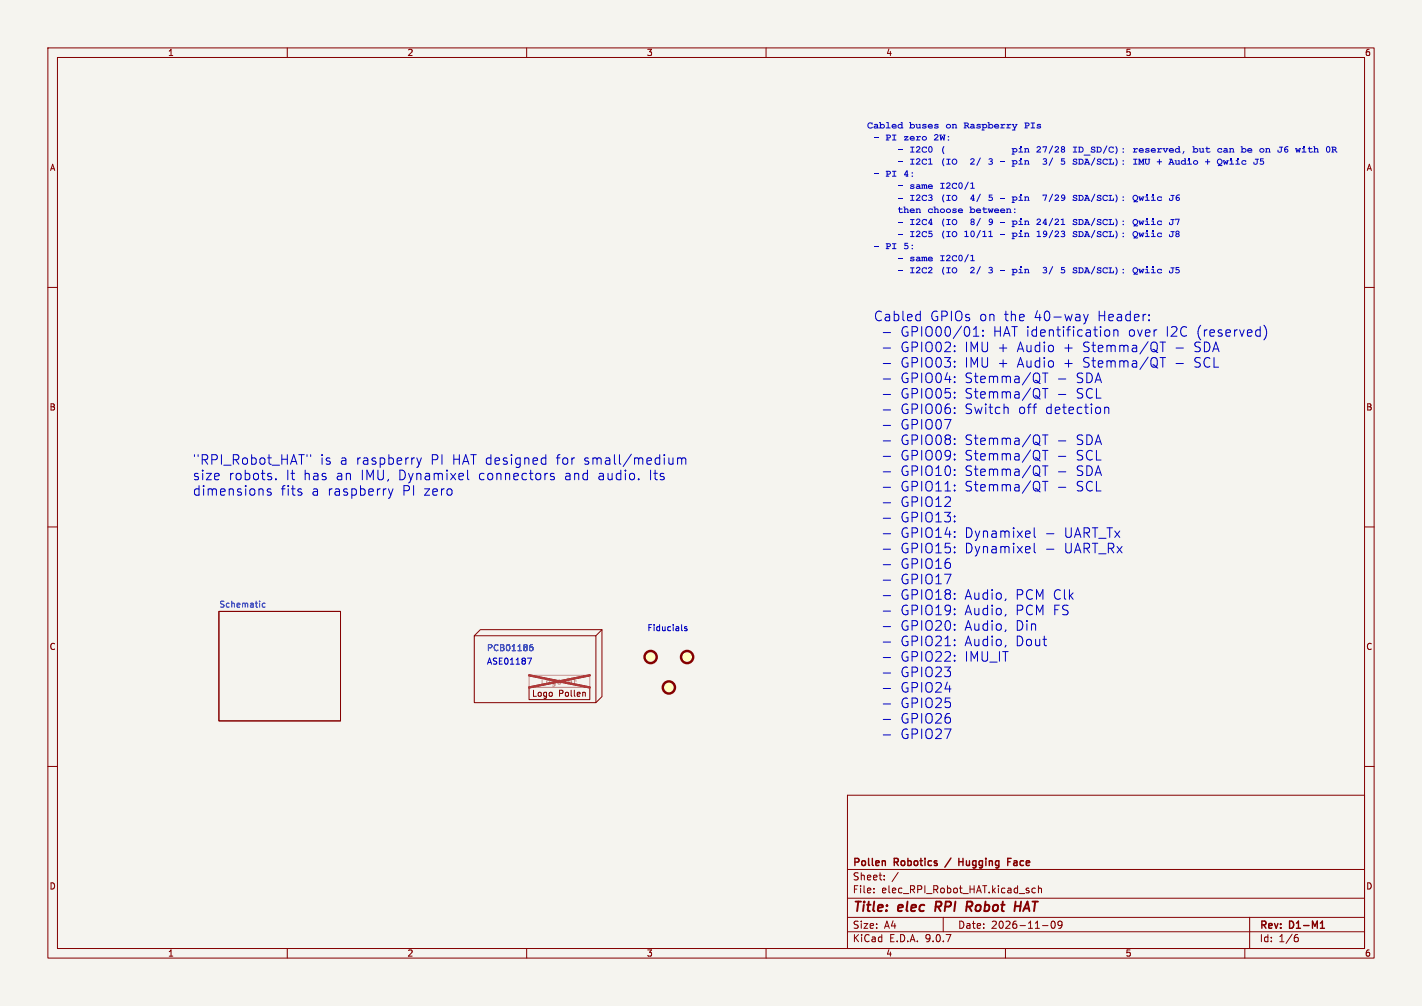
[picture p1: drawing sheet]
<svg xmlns="http://www.w3.org/2000/svg" width="297mm" height="210mm" viewBox="0 0 297 210" stroke-linecap="round" stroke-linejoin="round" font-family="sans-serif">
<path d="M0 0h297v210h-297z" fill="#f5f4ef" stroke="#f5f4ef" stroke-width=".21"/>
<g fill="none" stroke="#840000" stroke-width=".21">
<path d="M10 10h277v190h-277zM12 12h273v186h-273zM60 10v2M110 10v2M160 10v2M210 10v2M260 10v2M10 60h2M285 60h2M10 110h2M285 110h2M45.7 127.6h25.4v22.9h-25.4z"/>
<path d="M99.1 132.7h25.4v14h-25.4zM99.1 132.7l1.2-1.3h25.4v14l-1.2 1.3M125.7 131.4l-1.2 1.3M110.5 143.5h12.7v2.6h-12.7zM122.1 144.5l.2 .2v.7M10 160h2M177 166h108v32h-108zM285 160h2M60 198v2M110 198v2M160 198v2M177 194.5h108"/>
<path d="M177 191.5h108M177 187.5h108M177 181.5h108M182.5 186.3v.1M182.5 185.5v.1M184.7 183.6v.1M184.7 182.8v.1M187.6 182.1l-1.3 2M197 191.5v3M210 198v2M216.2 185.5l-.4-.1-.3 .3 .2 .6h.5M216.9 185.5l.2-.1 .4 .1v.9"/>
<path d="M216.9 184.9v1.5M217.7 193.2h1.2M219.7 192.4l.2-.1a.8 .8 0 0 1 .5 .7 .8 .8 0 0 1-.5 .8l-.2-.1-.2-.5zM221.8 192.9l-.3 .3h-.3l-.2-.3 .1-.5 .4-.1 .2 .1a.99 .99 0 0 1-.3 1.4h-.3M260 198v2M261 191.5v6.5M270.6 195.7h.4l.2 .3-.1 .5-.5 .1M271 195.1l-.4 .1"/>
</g>
<path d="M184.8 179.8l.1 .9M198.6 179.1l-1.3 1.9M200.3 179.2v1.5M200.3 179.9h.8M210.5 179.9h.5M210.5 179.2h.7M211.8 180.2v.4M275.8 193.8h.8M275.9 192.6l.3-.3v1.5" fill="none" stroke="#840000" stroke-width=".3"/>
<path d="M195.6 188.2l-.3 2M202 188.2h.8M202.4 189.3l.5 .9M202.9 189.2l-1 .1M212 189.2h1.1M213.3 188.2l-.3 2" fill="none" stroke="#840000" stroke-width=".4"/>
<path d="M55.4 126l-.4-.1-.2 .3 .1 .5h.5M110.7 135.2l.4-.2 .2 .3-.1 .5-.5-.1M111.2 134.6h-.4l-.1 .3" fill="none" stroke="#006464" stroke-width=".21"/>
<g fill="#ffffc2" stroke="#ffffc2" stroke-width=".21">
<circle cx="143.5" cy="137.2" r="1.27"/>
<circle cx="139.7" cy="143.5" r="1.27"/>
<circle cx="135.9" cy="137.2" r="1.27"/>
</g>
<g fill="none" stroke="#840000" stroke-width=".51">
<circle cx="135.9" cy="137.2" r="1.27"/>
<circle cx="143.5" cy="137.2" r="1.27"/>
<circle cx="139.7" cy="143.5" r="1.27"/>
</g>
<path d="M110.5 141h12.7v2.5h-12.7z" fill="none" stroke="#9c9b98" stroke-width=".21"/>
<path d="M110.5 141l12.7 2.5M123.2 141l-12.7 2.5" fill="none" stroke="#e12e31" stroke-width=".46"/>
<g fill="none" stroke="#0000c2" stroke-width=".21">
<path d="M184.5 69.4h1.5M184.5 72.7h1.5M184.5 75.9h1.5M184.5 79.1h1.5M192 65.6l.2 .1M192.2 65v2M192.2 66.9l-.2 .1M203.3 70.2h1.1M203.5 68.7l.4-.5v2M205.3 70v.2M205.3 68.9v.2M218.3 77.9v2"/>
<path d="M221.1 79.1h1.5M226.3 65.6l.5 1.4M226.8 67l-.2 .4M227.3 65.6l-.5 1.4M230.8 69a.54 .54 0 0 1 .6-.2 .54 .54 0 0 1 .4 .4v.6a.54 .54 0 0 1-.5 .4 .54 .54 0 0 1-.6-.4zM232.6 69a.5 .5 0 0 1 .9 .1v1.1M232.6 68.9v1.3M240 66.8v.2M240 65.7v.2M242.3 71.4h1.1M242.3 74.6h1.1M242.9 71.4v2"/>
<path d="M242.9 74.6v2.1M264 67.9a2.3 2.3 0 0 1 0 3.1M184.5 82.3h1.5M184.5 85.6h1.5M184.5 88.8h1.5M184.5 92h1.5M184.5 95.3h1.5M184.5 98.5h1.5M210.5 85.1l.1 1.2M217.7 81.1h1.2M217.7 90.8h1.2M217.7 94h1.2"/>
<path d="M217.7 97.3h1.2M218.3 81.1v2M218.3 90.8v2M218.3 94v2M218.3 97.3v2M221.1 82.3h1.5M221.1 92h1.5M221.1 95.3h1.5M221.1 98.5h1.5M230.7 85v1.3M230.7 85.2a.5 .5 0 0 1 .9 .1v1M184.5 101.7h1.5"/>
<path d="M184.5 105h1.5M184.5 108.2h1.5M184.5 111.4h1.5M184.5 114.7h1.5M184.5 117.9h1.5M216 110.2v1.7l.3 .3M216 113.4v1.7l.3 .3M217.7 100.5h1.2M218.3 100.5v2M218.6 111.4h1.5M218.6 114.7h1.5M221.1 101.7h1.5"/>
<path d="M184.5 121.1h1.5M184.5 124.3h1.5M184.5 127.6h1.5M184.5 130.8h1.5M184.5 134h1.5M184.5 137.3h1.5M184.5 140.5h1.5M184.5 143.7h1.5M184.5 147h1.5M184.5 150.2h1.5M184.5 153.4h1.5"/>
</g>
<g fill="#0000c2">
<path d="M187.6 26l.4-.1 .3 .1-.2-.5h.4v1.1l.2 .2h-.9l-.3-.3 .2-.1a.31 .31 0 0 0 .4 .3 .31 .31 0 0 0 .1-.6 .31 .31 0 0 0-.5 .2l-.2 .1z"/>
<path d="M211.4 25.9h.4l-.1 .2 .2 .5 .3-.5-.1-.2h.4l-.6 1.1 .2 .1-.1 .1h-.6l.4-.4z"/>
<path d="M221.7 30.6a.47 .47 0 0 1 .6 0 .47 .47 0 0 1 .1 .6 .44 .44 0 0 1-.3 .7 .44 .44 0 0 1-.5-.4h.2a.25 .25 0 0 0 .3 .2 .25 .25 0 0 0 .1-.4 .25 .25 0 0 0-.4 .2h-.2l.1-.3-.1-.3h.2a.22 .22 0 0 0 .3 .2 .22 .22 0 0 0 .1-.4 .22 .22 0 0 0-.4 .1l-.2 .1z"/>
<path d="M245.5 31l.4-.1 .3 .1-.2-.4 .4-.1v1.1l.2 .2-.9 .1-.3-.4 .2-.1a.31 .31 0 0 0 .4 .3 .31 .31 0 0 0 .1-.5 .31 .31 0 0 0-.5 .1l-.2 .1z"/>
<path d="M247.1 31.6h.3l-.3 .6z"/>
<path d="M274.3 30.6l.4-.1v.5h.5l.2 .8h-.4l.1-.5-.2-.2-.2 .1 .1 .6h-.5l.2-1.1z"/>
<path d="M193.9 33.2l.5-.2v1.2h.3v.1h-.8v-.1h.3v-.9h-.3z"/>
<path d="M199 33.3a.6 .6 0 0 1 .9 .1 .6 .6 0 0 1-.4 .9 .6 .6 0 0 1-.7-.5h.2a.38 .38 0 0 0 .5 .3 .38 .38 0 0 0 .1-.7 .38 .38 0 0 0-.6 .3l-.2 .1z"/>
<path d="M202.7 38.2l.5-.1v1.1h.4v.2h-.9v-.2h.3v-.9l-.3 .1z"/>
<path d="M199 40.8a.6 .6 0 0 1 .9 .2 .6 .6 0 0 1-.4 .9 .6 .6 0 0 1-.7-.6h.2a.38 .38 0 0 0 .5 .3 .38 .38 0 0 0 .1-.6 .38 .38 0 0 0-.6 .2l-.2 .1z"/>
<path d="M221.7 40.7a.65 .65 0 0 1 .9 .5 .65 .65 0 0 1-.6 .8l-.4-.2 .5-.1 .2-.3h-.5l-.2-.4h.2a.23 .23 0 0 0 .4 .2 .23 .23 0 0 0 0-.4 .23 .23 0 0 0-.4 .2h-.2z"/>
<path d="M199 45.9a.6 .6 0 0 1 .9 .1 .6 .6 0 0 1-.4 .9 .6 .6 0 0 1-.7-.5h.2a.38 .38 0 0 0 .5 .3 .38 .38 0 0 0 .1-.7 .38 .38 0 0 0-.6 .3l-.2 .1z"/>
<path d="M221.6 45.8l.5-.2v1.2h.3v.1h-.8v-.1h.3v-.9h-.3z"/>
<path d="M199 48.4a.6 .6 0 0 1 .9 .1 .6 .6 0 0 1-.4 .9 .6 .6 0 0 1-.7-.5h.2a.38 .38 0 0 0 .5 .3 .38 .38 0 0 0 .1-.6 .38 .38 0 0 0-.6 .2l-.2 .1z"/>
<path d="M206.5 48.3l.5-.2v1.2h.3v.2h-.8v-.2h.3v-.9l-.3 .1z"/>
<path d="M221.6 48.3a.47 .47 0 0 1 .7-.1 .47 .47 0 0 1 .1 .6 .47 .47 0 0 1-.2 .7 .47 .47 0 0 1-.6-.2h.2a.28 .28 0 0 0 .5-.2 .28 .28 0 0 0-.4-.3l.1-.1a.22 .22 0 0 0 .2-.2 .22 .22 0 0 0-.1-.2 .22 .22 0 0 0-.3 .1l-.2 .1z"/>
<path d="M202.7 53.3l.5-.1v1.1l.4 .1v.1h-.9v-.1l.3-.1v-.8h-.3z"/>
<path d="M199 55.9a.6 .6 0 0 1 .9 .2 .6 .6 0 0 1-.4 .9 .6 .6 0 0 1-.7-.6h.2a.38 .38 0 0 0 .5 .4 .38 .38 0 0 0 .1-.7 .38 .38 0 0 0-.6 .2l-.2 .1z"/>
<circle cx="234.6" cy="31.1" r=".15"/>
<circle cx="234.6" cy="31.7" r=".15"/>
<circle cx="212" cy="43.7" r=".15"/>
<circle cx="212" cy="44.3" r=".15"/>
</g>
<g fill="none" stroke="#0000c2" stroke-width=".21">
<path d="M57.6 100v.2M64.1 94.9v.4M64.9 94.9v.4M87.1 95.6l.4 1.3M87.5 96.9l-.3 .6M88 95.6l-.5 1.3M97.7 98.1v1.8l.2 .3M113.4 95.6l.6 .1M114 94.9v2M114 96.8l-.6 .1M115.7 98.9l-.5-.1-.2 .3v.3l.7 .2v.5h-.7M133.4 100v.2"/>
<path d="M140.6 96.7l-.6 .2M140.6 95.6v1.3M141.5 95.8a.5 .5 0 0 1 .9 .1M141.5 95.6v1.3M142.4 95.9l.3-.3 .4 .1 .1 1.2M142.4 95.9v1M56.6 102.1l-.5-.1-.3 .3 .1 .3 .7 .2v.5h-.8M63 102.8v.5M81.1 102l.5 1.4M81.6 103.4l-.2 .5-.3 .2M82.1 102l-.5 1.4M110.2 137.4h.8l-.5 1.3"/>
<path d="M143.5 130.9l-.3-.1-.2 .2v.2l.5 .1v.3h-.5"/>
</g>
<path d="M110.7 135.2l.4-.2 .2 .3-.1 .5-.5-.1M111.2 134.6h-.4l-.1 .3" fill="none" stroke="#006464" stroke-width=".21"/>
<path d="M110.5 141l12.7 2.5M123.2 141l-12.7 2.5" fill="none" stroke="#e12e31" stroke-width=".46"/>
<g font-size="2.8" fill="#0000c2">
<text x="182.4" y="67.2">Cabled</text>
<text x="188" y="70.4">GPIO00/01:</text>
<text x="194.2" y="67.2">GPIOs on</text>
<text x="207.4" y="70.4">HAT identification</text>
<text x="209.7" y="67.2">the</text>
<text x="215.9" y="67.2">40-way</text>
<text x="229.3" y="67.2">Header:</text>
<text x="235.7" y="70.4">over</text>
<text x="243.6" y="70.4">I2C</text>
<text x="250" y="70.4">(reserved)</text>
<text x="188" y="73.7">GPIO02:</text>
<text x="188" y="76.9">GPIO03:</text>
<text x="201.5" y="73.7">IMU +</text>
<text x="201.5" y="76.9">IMU +</text>
<text x="212.5" y="73.7">Audio</text>
<text x="212.5" y="76.9">Audio</text>
<text x="222.2" y="73.7">+</text>
<text x="222.2" y="76.9">+</text>
<text x="226.2" y="73.7">Stemma/QT</text>
<text x="226.2" y="76.9">Stemma/QT</text>
<text x="245.5" y="73.7">-</text>
<text x="245.5" y="76.9">-</text>
<text x="249.6" y="73.7">SDA</text>
<text x="249.6" y="76.9">SCL</text>
<text x="188" y="80.1">GPIO04:</text>
<text x="188" y="83.4">GPIO05:</text>
<text x="201.5" y="80.1">Stemma/QT</text>
<text x="201.5" y="83.4">Stemma/QT</text>
<text x="224.8" y="80.1">SDA</text>
<text x="224.8" y="83.4">SCL</text>
<text x="188" y="86.6">GPIO06:</text>
<text x="188" y="89.8">GPIO07</text>
<text x="201.5" y="86.6">Switch</text>
<text x="212.7" y="86.6">off</text>
<text x="218.4" y="86.6">detection</text>
<text x="188" y="93.1">GPIO08:</text>
<text x="201.5" y="93.1">Stemma/QT</text>
<text x="224.8" y="93.1">SDA</text>
<text x="40.1" y="97.2">&quot;RPI_Robot_HAT&quot;</text>
<text x="40.1" y="100.4">size</text>
<text x="47.6" y="100.4">robots.</text>
<text x="59.6" y="100.4">It</text>
<text x="63.3" y="100.4">has</text>
<text x="66.8" y="97.2">is</text>
<text x="70.2" y="100.4">an</text>
<text x="70.9" y="97.2">a raspberry</text>
<text x="75.4" y="100.4">IMU,</text>
<text x="83.3" y="100.4">Dynamixel</text>
<text x="89.9" y="97.2">PI HAT designed</text>
<text x="100.1" y="100.4">connectors</text>
<text x="116.3" y="97.2">for</text>
<text x="118.1" y="100.4">and</text>
<text x="122.1" y="97.2">small/medium</text>
<text x="125.1" y="100.4">audio.</text>
<text x="135.9" y="100.4">Its</text>
<text x="188" y="96.3">GPIO09:</text>
<text x="188" y="99.5">GPIO10:</text>
<text x="201.5" y="96.3">Stemma/QT</text>
<text x="201.5" y="99.5">Stemma/QT</text>
<text x="224.8" y="96.3">SCL</text>
<text x="224.8" y="99.5">SDA</text>
<text x="40.1" y="103.6">dimensions</text>
<text x="58.5" y="103.6">fits</text>
<text x="65" y="103.6">a raspberry</text>
<text x="84" y="103.6">PI zero</text>
<text x="188" y="102.7">GPIO11:</text>
<text x="188" y="106">GPIO12</text>
<text x="201.5" y="102.7">Stemma/QT</text>
<text x="224.8" y="102.7">SCL</text>
<text x="188" y="109.2">GPIO13:</text>
<text x="188" y="112.4">GPIO14:</text>
<text x="201.5" y="112.4">Dynamixel</text>
<text x="222.3" y="112.4">UART_Tx</text>
<text x="188" y="115.7">GPIO15:</text>
<text x="188" y="118.9">GPIO16</text>
<text x="201.5" y="115.7">Dynamixel</text>
<text x="222.3" y="115.7">UART_Rx</text>
<text x="188" y="122.1">GPIO17</text>
<text x="188" y="125.4">GPIO18:</text>
<text x="201.5" y="125.4">Audio,</text>
<text x="212.1" y="125.4">PCM Clk</text>
<text x="188" y="128.6">GPIO19:</text>
<text x="188" y="131.8">GPIO20:</text>
<text x="201.5" y="128.6">Audio,</text>
<text x="201.5" y="131.8">Audio,</text>
<text x="212.1" y="128.6">PCM FS</text>
<text x="212.1" y="131.8">Din</text>
<text x="188" y="135.1">GPIO21:</text>
<text x="201.5" y="135.1">Audio,</text>
<text x="212.1" y="135.1">Dout</text>
<text x="188" y="138.3">GPIO22:</text>
<text x="188" y="141.5">GPIO23</text>
<text x="201.5" y="138.3">IMU_IT</text>
<text x="188" y="144.7">GPIO24</text>
<text x="188" y="148">GPIO25</text>
<text x="188" y="151.2">GPIO26</text>
<text x="188" y="154.4">GPIO27</text>
</g>
<g font-size="2.8" fill="#840000">
<text x="178" y="190.9">Title:</text>
<text x="187.7" y="190.9">elec</text>
<text x="196.2" y="190.9">RPI</text>
<text x="203.4" y="190.9">Robot</text>
<text x="214.3" y="190.9">HAT</text>
</g>
<g font-size="2.1" fill="#0000c2">
<text x="181.1" y="27.1">Cabled</text>
<text x="182.4" y="29.6">-</text>
<text x="184.9" y="29.6">PI</text>
<text x="188.7" y="29.6">zero</text>
<text x="189.9" y="27.1">buses</text>
<text x="194.9" y="29.6">2W:</text>
<text x="197.5" y="27.1">on Raspberry</text>
<text x="213.8" y="27.1">PIs</text>
<text x="187.4" y="32.1">-</text>
<text x="187.4" y="34.6">-</text>
<text x="189.9" y="32.1">I2C0</text>
<text x="189.9" y="34.6">I2C1</text>
<text x="196.2" y="32.1">(</text>
<text x="196.2" y="34.6">(IO</text>
<text x="202.5" y="34.6">2/</text>
<text x="206.3" y="34.6">3 -</text>
<text x="211.3" y="32.1">pin</text>
<text x="211.3" y="34.6">pin</text>
<text x="216.3" y="32.1">27/28</text>
<text x="217.6" y="34.6">3/</text>
<text x="221.4" y="34.6">5 SDA/SCL):</text>
<text x="223.9" y="32.1">ID_SD/C):</text>
<text x="236.5" y="32.1">reserved,</text>
<text x="236.5" y="34.6">IMU + Audio</text>
<text x="249.1" y="32.1">but</text>
<text x="251.6" y="34.6">+ Qwiic</text>
<text x="254.1" y="32.1">can be on J6 with</text>
<text x="261.7" y="34.6">J5</text>
<text x="276.8" y="32.1">0R</text>
<text x="182.4" y="37.1">-</text>
<text x="184.9" y="37.1">PI</text>
<text x="187.4" y="39.7">-</text>
<text x="188.7" y="37.1">4:</text>
<text x="189.9" y="39.7">same I2C0/1</text>
<text x="187.4" y="42.2">-</text>
<text x="187.4" y="44.7">then</text>
<text x="187.4" y="47.2">-</text>
<text x="189.9" y="42.2">I2C3</text>
<text x="189.9" y="47.2">I2C4</text>
<text x="193.7" y="44.7">choose</text>
<text x="196.2" y="42.2">(IO</text>
<text x="196.2" y="47.2">(IO</text>
<text x="202.5" y="42.2">4/</text>
<text x="202.5" y="44.7">between:</text>
<text x="202.5" y="47.2">8/</text>
<text x="206.3" y="42.2">5 -</text>
<text x="206.3" y="47.2">9 -</text>
<text x="211.3" y="42.2">pin</text>
<text x="211.3" y="47.2">pin</text>
<text x="216.3" y="47.2">24/21</text>
<text x="217.6" y="42.2">7/29</text>
<text x="223.9" y="42.2">SDA/SCL):</text>
<text x="223.9" y="47.2">SDA/SCL):</text>
<text x="236.5" y="42.2">Qwiic</text>
<text x="236.5" y="47.2">Qwiic</text>
<text x="244" y="42.2">J6</text>
<text x="244" y="47.2">J7</text>
<text x="182.4" y="52.3">-</text>
<text x="184.9" y="52.3">PI</text>
<text x="187.4" y="49.7">-</text>
<text x="188.7" y="52.3">5:</text>
<text x="189.9" y="49.7">I2C5</text>
<text x="196.2" y="49.7">(IO</text>
<text x="201.2" y="49.7">10/11</text>
<text x="208.8" y="49.7">-</text>
<text x="211.3" y="49.7">pin</text>
<text x="216.3" y="49.7">19/23</text>
<text x="223.9" y="49.7">SDA/SCL):</text>
<text x="236.5" y="49.7">Qwiic</text>
<text x="244" y="49.7">J8</text>
<text x="187.4" y="54.8">-</text>
<text x="187.4" y="57.3">-</text>
<text x="189.9" y="54.8">same I2C0/1</text>
<text x="189.9" y="57.3">I2C2</text>
<text x="196.2" y="57.3">(IO</text>
<text x="202.5" y="57.3">2/</text>
<text x="206.3" y="57.3">3 -</text>
<text x="211.3" y="57.3">pin</text>
<text x="217.6" y="57.3">3/</text>
<text x="221.4" y="57.3">5 SDA/SCL):</text>
<text x="236.5" y="57.3">Qwiic</text>
<text x="244" y="57.3">J5</text>
</g>
<g font-size="2.1" fill="#840000">
<text x="178" y="184">Sheet:</text>
<text x="178" y="181.2">Pollen</text>
<text x="186.8" y="181.2">Robotics</text>
<text x="201.5" y="181.2">Hugging</text>
<text x="212.3" y="181.2">Face</text>
<text x="178" y="186.7">File:</text>
<text x="184.1" y="186.7">elec_RPI_Robot_HAT.kicad_sch</text>
<text x="178" y="196.9">KiCad</text>
<text x="178" y="194.1">Size:</text>
<text x="184.7" y="194.1">A4</text>
<text x="185.7" y="196.9">E.D.A.</text>
<text x="193.3" y="196.9">9.0.7</text>
<text x="200" y="194.1">Date:</text>
<text x="207" y="194.1">2026-11-09</text>
<text x="263" y="194.3">Rev:</text>
<text x="263" y="196.9">Id:</text>
<text x="267.1" y="196.9">1/6</text>
<text x="269.4" y="194.3">D1-M1</text>
</g>
<g font-size="1.8" fill="#840000">
<text x="35" y="11.9">1</text>
<text x="85" y="11.9">2</text>
<text x="135" y="11.9">3</text>
<text x="185" y="11.9">4</text>
<text x="235" y="11.9">5</text>
<text x="285" y="11.9">6</text>
<text x="10.3" y="35.9">A</text>
<text x="285.3" y="35.9">A</text>
<text x="10.3" y="85.9">B</text>
<text x="285.3" y="85.9">B</text>
<text x="10.3" y="135.9">C</text>
<text x="285.3" y="135.9">C</text>
<text x="111" y="145.6">Logo</text>
<text x="116.7" y="145.6">Pollen</text>
<text x="10.3" y="185.9">D</text>
<text x="285.3" y="185.9">D</text>
<text x="35" y="199.9">1</text>
<text x="85" y="199.9">2</text>
<text x="135" y="199.9">3</text>
<text x="185" y="199.9">4</text>
<text x="235" y="199.9">5</text>
<text x="285" y="199.9">6</text>
</g>
<g font-size="1.8" fill="#006464">
<text x="45.7" y="126.9">Schematic</text>
<text x="101.6" y="136.1">PCB01186</text>
</g>
<g font-size="1.8" fill="#0000c2">
<text x="135.1" y="131.8">Fiducials</text>
<text x="101.6" y="138.8">ASE01187</text>
</g>
<g font-size="1.8" fill="#9c9b98">
<text x="112.8" y="143.1">Logo</text>
<text x="118.5" y="143.1">HF</text>
</g>
</svg>
